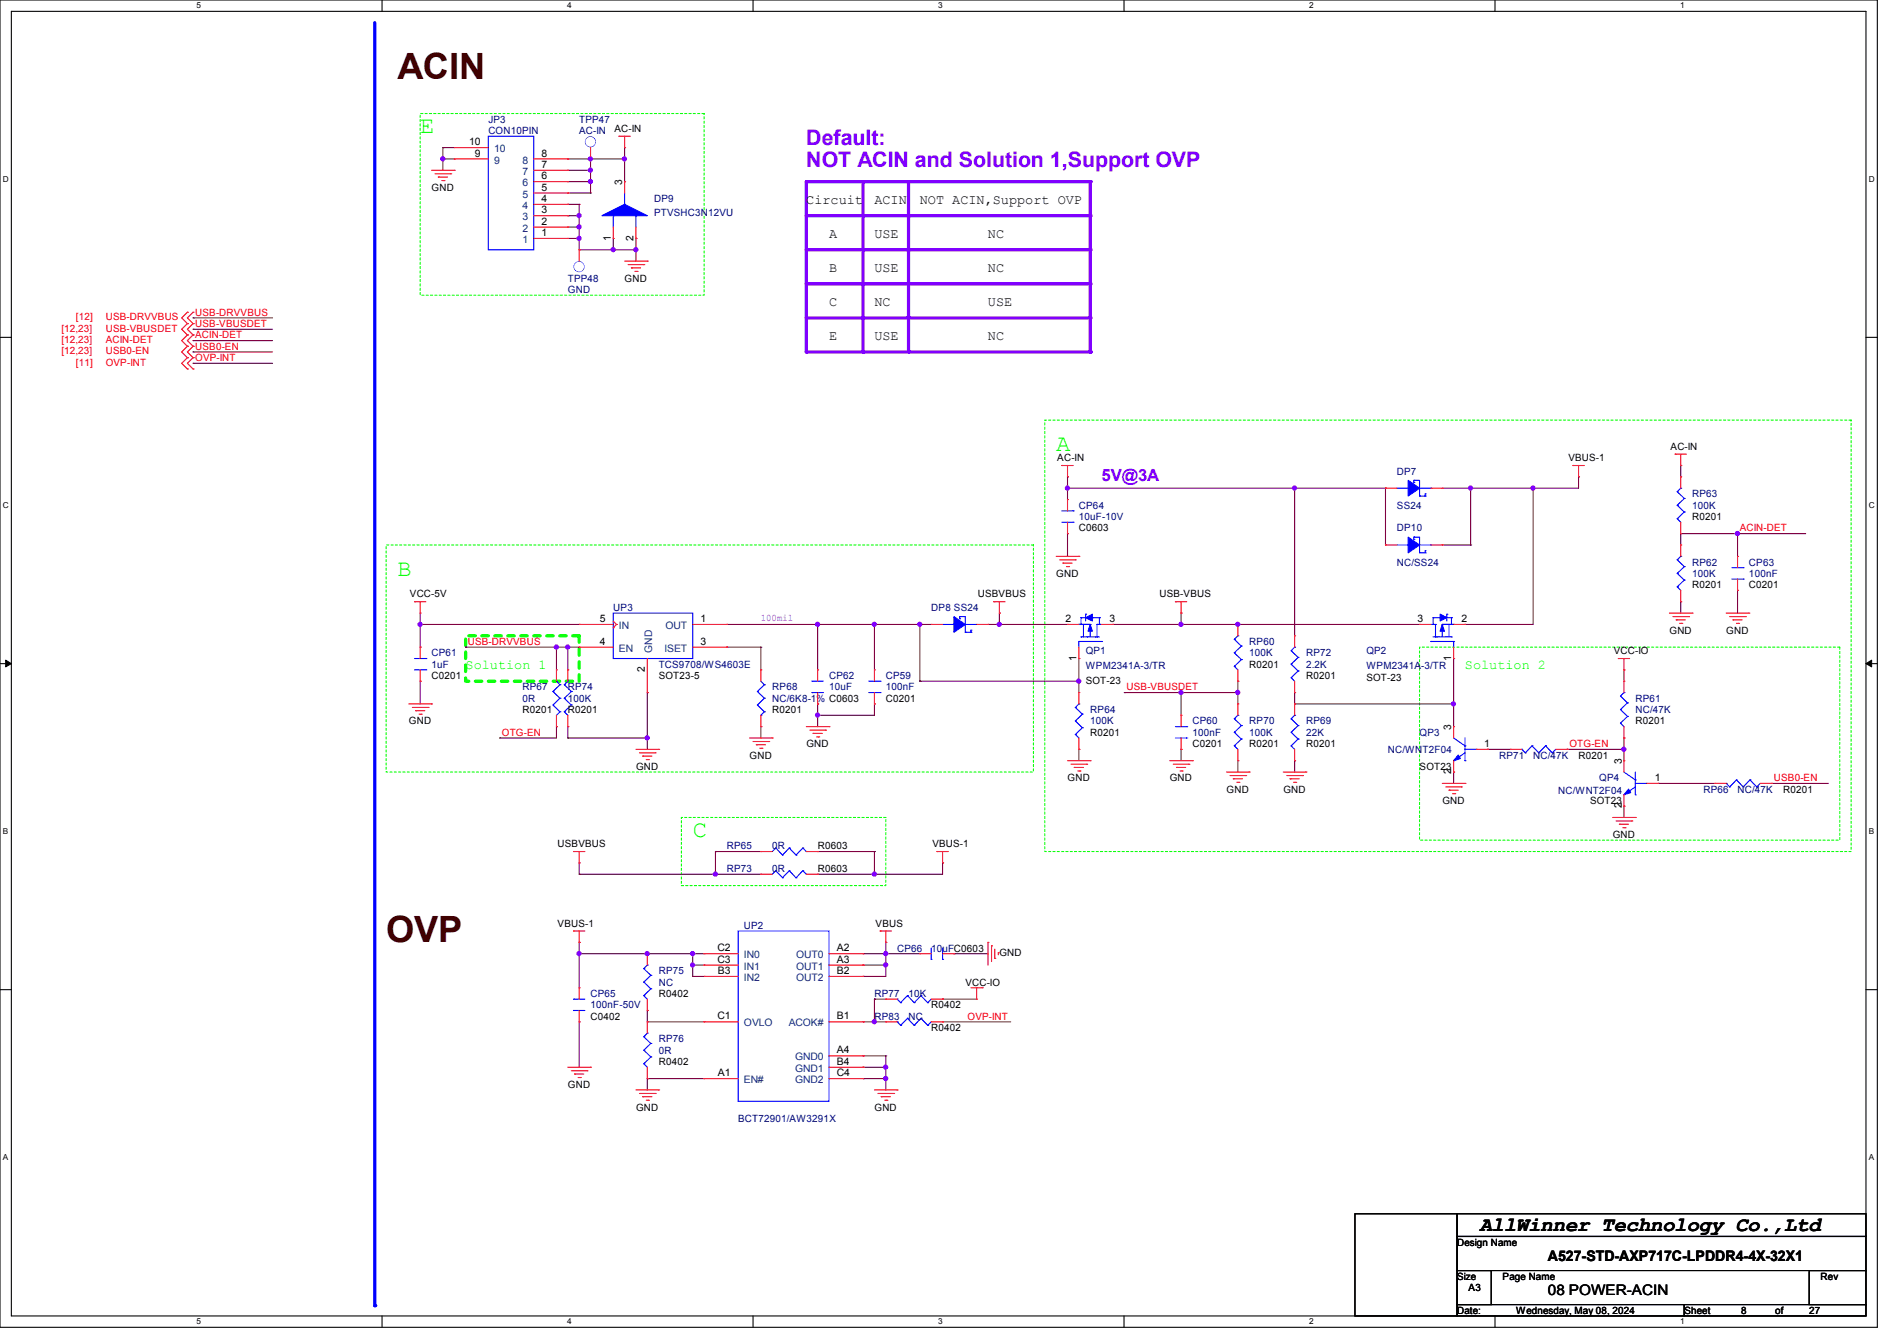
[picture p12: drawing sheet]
<svg xmlns="http://www.w3.org/2000/svg" width="297mm" height="210mm" viewBox="0 0 297 210" stroke-linecap="round" stroke-linejoin="round" font-family="sans-serif">
<path d="M0 0h293.9v207.9h-293.9zM1.8 1.8h290.3v204.3h-290.3z" fill="none" stroke="#000" stroke-width=".17"/>
<g fill="#fff">
<path d="M30.8 .2h.7v1.4h-.7z"/>
<path d="M30.8 206.2h.7v1.4h-.7z"/>
</g>
<path d="M59.8 0v1.8M59.8 206.1v1.8" fill="none" stroke="#000" stroke-width=".17"/>
<g fill="#fff">
<path d="M88.8 .2h.7v1.4h-.7z"/>
<path d="M88.8 206.2h.7v1.4h-.7z"/>
</g>
<path d="M117.9 0v1.8M117.9 206.1v1.8" fill="none" stroke="#000" stroke-width=".17"/>
<g fill="#fff">
<path d="M146.9 .2h.7v1.4h-.7z"/>
<path d="M146.9 206.2h.7v1.4h-.7z"/>
</g>
<path d="M176 0v1.8M176 206.1v1.8" fill="none" stroke="#000" stroke-width=".17"/>
<g fill="#fff">
<path d="M205 .2h.7v1.4h-.7z"/>
<path d="M205 206.2h.7v1.4h-.7z"/>
</g>
<path d="M234.1 0v1.8M234.1 206.1v1.8" fill="none" stroke="#000" stroke-width=".17"/>
<g fill="#fff">
<path d="M263.1 .2h.6v1.4h-.6z"/>
<path d="M263.1 206.2h.6v1.4h-.6z"/>
<path d="M.5 27.3h.9v1.4h-.9z"/>
<path d="M292.6 27.3h.9v1.4h-.9z"/>
<path d="M.5 78.4h.9v1.4h-.9z"/>
<path d="M292.6 78.4h.9v1.4h-.9z"/>
</g>
<path d="M0 52.8h1.8M292.1 52.8h1.8" fill="none" stroke="#000" stroke-width=".17"/>
<g fill="#fff">
<path d="M.5 129.5h.8v1.4h-.8z"/>
<path d="M292.6 129.5h.8v1.4h-.8z"/>
</g>
<path d="M0 103.9h1.8M292.1 103.9h1.8" fill="none" stroke="#000" stroke-width=".17"/>
<path d="M.9 103.4l.9 .5-.9 .5zM292.1 103.9l.9-.5v1z" fill="#000" stroke="#000" stroke-width=".16"/>
<g fill="#fff">
<path d="M.5 180.5h.8v1.4h-.8z"/>
<path d="M292.6 180.5h.8v1.4h-.8z"/>
</g>
<path d="M0 155h1.8M292.1 155h1.8" fill="none" stroke="#000" stroke-width=".17"/>
<path d="M126.2 55.1h44.5" fill="none" stroke="#8000ff" stroke-width=".51"/>
<circle cx="170.7" cy="55.1" r=".25" fill="#8000ff"/>
<path d="M135.1 28.4v26.7" fill="none" stroke="#8000ff" stroke-width=".51"/>
<circle cx="135.1" cy="55.1" r=".25" fill="#8000ff"/>
<path d="M142.2 28.4v26.7" fill="none" stroke="#8000ff" stroke-width=".51"/>
<circle cx="142.2" cy="55.1" r=".25" fill="#8000ff"/>
<path d="M170.7 28.4v26.7" fill="none" stroke="#8000ff" stroke-width=".51"/>
<circle cx="170.7" cy="55.1" r=".25" fill="#8000ff"/>
<path d="M163.6 65.8h126.2v67.5h-126.2zM60.5 85.3h101.3v35.6h-101.3zM222.2 101.3h65.8v30.3h-65.8zM106.7 128h32v10.7h-32z" fill="none" stroke="#0f0" stroke-width=".17" stroke-dasharray=".3 .3"/>
<path d="M72.9 99.6h17.8v7.1h-17.8z" fill="none" stroke="#0f0" stroke-width=".51" stroke-dasharray="1 1"/>
<path d="M126.2 28.4h44.5" fill="none" stroke="#8000ff" stroke-width=".51"/>
<circle cx="170.7" cy="28.4" r=".25" fill="#8000ff"/>
<path d="M126.2 33.8h44.5" fill="none" stroke="#8000ff" stroke-width=".51"/>
<circle cx="170.7" cy="33.8" r=".25" fill="#8000ff"/>
<path d="M126.2 39.1h44.5" fill="none" stroke="#8000ff" stroke-width=".51"/>
<circle cx="170.7" cy="39.1" r=".25" fill="#8000ff"/>
<path d="M126.2 44.4h44.5" fill="none" stroke="#8000ff" stroke-width=".51"/>
<circle cx="170.7" cy="44.4" r=".25" fill="#8000ff"/>
<path d="M126.2 49.8h44.5" fill="none" stroke="#8000ff" stroke-width=".51"/>
<circle cx="170.7" cy="49.8" r=".25" fill="#8000ff"/>
<path d="M126.2 28.4v26.7" fill="none" stroke="#8000ff" stroke-width=".51"/>
<circle cx="126.2" cy="55.1" r=".25" fill="#8000ff"/>
<path d="M58.7 3.6v200.9" fill="none" stroke="#00f" stroke-width=".51"/>
<circle cx="58.7" cy="204.5" r=".25" fill="#00f"/>
<path d="M65.8 17.8h44.4v28.4h-44.4z" fill="none" stroke="#0f0" stroke-width=".17" stroke-dasharray=".3 .3"/>
<g fill="none" stroke="#800040" stroke-width=".17">
<path d="M69.3 24.9h.1M69.3 23.1h.1M69.3 26.7h.1M69.3 23.1v3.6M69.3 23.1h1.8M69.3 24.9h1.8M88.9 24.9h.1M88.9 33.8h.1M88.9 32h.1M88.9 35.6h1.8M88.9 37.3h1.8M88.9 30.2h3.6"/>
<path d="M88.9 26.7h3.6M88.9 24.9h8.9M88.9 28.4h3.6M88.9 33.8h1.8M88.9 32h1.8M90.7 37.3h.1M90.7 35.6h.1M90.7 39.1h.1M90.7 32h.1M90.7 32v7.1M90.7 39.1h8.9M92.5 28.4h.1"/>
<path d="M92.5 30.2h.1M92.5 24.9h.1M92.5 26.7h.1M92.5 24.9v5.3M96 39.1h.1M96 37.3v1.8M97.8 23.1h.1M97.8 28.4h.1M97.8 23.1v5.3M99.6 39.1h.1M99.6 37.3h.1M99.6 37.3v3.6"/>
<path d="M30.2 49.8h.1M30.2 51.6h.1M30.2 53.3h.1M30.2 55.1h.1M30.2 56.9h.1M30.2 49.8h12.5M30.2 51.6h12.5M30.2 53.3h12.5M30.2 55.1h12.5M30.2 56.9h12.5M167.1 74.7h.1M167.1 76.5h.1"/>
<path d="M167.1 76.5h49.8M167.1 74.7v3.5M202.7 76.5h.1M202.7 76.5v23.1M216.9 76.5h.1M216.9 76.5v8.8M230.3 76.5h.1M230.3 76.5v8.8M240 76.5h.1M240 76.5v21.3h-10.6M247.1 74.7h.1M247.1 74.7v1.8h-21.3"/>
<path d="M263.1 72.9h.1M263.1 72.9v1.8M65.8 97.8h.1M65.8 97.8h24.9M65.8 96v5.3M90.7 97.8h.1M113.8 97.8h.1M113.8 97.8h32M128 97.8h.1M128 97.8v7.1M136.9 97.8h.1M136.9 97.8v7.1"/>
<path d="M144 97.8h.1M144 97.8v8.9M154.7 97.8h.1M154.7 97.8h12.4M156.5 97.8h.1M156.5 96h.1M156.5 96v1.8M167.1 83.6h.1M167.1 83.6v3.5M174.2 97.8h.1M174.2 97.8h48M184.9 96h.1"/>
<path d="M184.9 97.8h.1M184.9 96v1.8M193.8 97.8h.1M225.8 85.3h4.5M229.4 97.8h.1M230.3 85.3h.1M263.1 83.6h.1M263.1 94.2h.1M263.1 83.6v1.7M263.1 94.2v1.8M263.1 83.6h19.6M272 83.6h.1"/>
<path d="M272 92.5h.1M272 83.6v3.5M272 92.5v3.5M65.8 106.7h.1M65.8 101.3h.1M65.8 106.7v3.5M72.9 101.3h.1M72.9 101.3h17.8M78.2 115.6h.1M87.1 101.3h.1M87.1 113.8h.1M87.1 101.3v3.6"/>
<path d="M87.1 113.8v1.8h-8.9M88.9 101.3h.1M88.9 113.8h.1M88.9 115.6h.1M88.9 115.6h12.4M88.9 101.3v3.6M88.9 113.8v1.8M101.3 108.5h.1M101.3 115.6h.1M101.3 108.5v8.8M113.8 101.3h.1M113.8 101.3h5.3"/>
<path d="M119.1 101.3h.1M119.1 113.8h.1M119.1 101.3v3.6M119.1 113.8v1.8M128 110.2h.1M128 112h.1M128 110.2v3.6M136.9 110.2h.1M136.9 110.2v1.8h-8.9M144 106.7h.1M144 106.7h24.9M168.9 103.1h.1"/>
<path d="M168.9 106.7h.1M168.9 117.3h.1M168.9 103.1v5.4M168.9 117.3v1.8M176 108.5h.1M176 108.5h17.8M184.9 117.3h.1M184.9 108.5h.1M184.9 108.5v3.5M184.9 117.3v1.8M193.8 119.1h.1M193.8 106.7h.1"/>
<path d="M193.8 108.5h.1M193.8 106.7v3.5M193.8 119.1v1.8M202.7 119.1h.1M202.7 108.5h.1M202.7 110.2h.1M202.7 108.5v1.7M202.7 119.1v1.8M202.7 110.2h24.9M227.6 103.1h.1M227.6 110.2h.1M227.6 103.1v10.7"/>
<path d="M232.9 117.3h.1M232.9 117.3h3.6M245.4 117.3h.1M245.4 117.3h8.9M254.3 115.6h.1M254.3 117.3h.1M254.3 104.9h.1M254.3 104.9v1.8M254.3 115.6v3.5M90.7 135.1h.1M90.7 136.9h.1M90.7 135.1v1.8"/>
<path d="M90.7 136.9h28.4M112 133.3h.1M112 136.9h.1M112 133.3h7.1M112 133.3v3.6M128 136.9h.1M128 133.3h.1M128 133.3h8.9M136.9 133.3h.1M136.9 136.9h.1M136.9 133.3v3.6M147.6 135.1h.1"/>
<path d="M147.6 135.1v1.8h-19.6M227.6 120.9h.1M227.6 120.9v1.8M254.3 126.2h.1M254.3 126.2v1.8M259.6 122.7h.1M259.6 122.7h8.9M277.4 122.7h.1M277.4 122.7h8.9M90.7 149.4h.1M90.7 147.6h.1M90.7 147.6v7.1"/>
<path d="M90.7 149.4h19.5M101.3 149.4h.1M101.3 158.2h.1M101.3 158.2v1.8M108.5 152.9h.1M108.5 151.1h.1M108.5 149.4h.1M108.5 152.9h1.7M108.5 149.4v3.5M108.5 151.1h1.7M135.1 149.4h.1M135.1 152.9h.1"/>
<path d="M135.1 151.1h.1M135.1 149.4h8.9M135.1 151.1h3.6M136.9 156.5h.1M136.9 156.5v3.5M136.9 156.5h1.8M138.7 149.4h.1M138.7 147.6h.1M138.7 151.1h.1M138.7 147.6v5.3h-3.6M147.6 156.5h.1M147.6 156.5h5.3"/>
<path d="M149.4 149.4h.1M149.4 149.4h5.3M90.7 160h.1M90.7 160v7.1M101.3 168.9h.1M101.3 160h.1M101.3 168.9v1.8M101.3 168.9h8.9M101.3 160h8.9M135.1 167.1h.1M135.1 165.4h.1M135.1 168.9h.1"/>
<path d="M135.1 160h.1M135.1 168.9h3.6M135.1 160h3.6M135.1 167.1h3.6M135.1 165.4h3.6M136.9 160h.1M138.7 167.1h.1M138.7 165.4h.1M138.7 168.9h.1M138.7 165.4v5.3M147.6 160h.1M147.6 160h10.6"/>
</g>
<g fill="#f0f" stroke="#f0f" stroke-width=".17">
<circle cx="254.2" cy="117.3" r=".32"/>
<circle cx="272" cy="83.5" r=".32"/>
<circle cx="112" cy="136.9" r=".32"/>
<circle cx="136.9" cy="136.9" r=".32"/>
<circle cx="156.4" cy="97.8" r=".32"/>
<circle cx="87.1" cy="101.3" r=".32"/>
<circle cx="128" cy="112" r=".32"/>
<circle cx="136.9" cy="97.8" r=".32"/>
<circle cx="128" cy="97.8" r=".32"/>
<circle cx="168.9" cy="106.7" r=".32"/>
<circle cx="144" cy="97.8" r=".32"/>
<circle cx="184.9" cy="97.8" r=".32"/>
<circle cx="193.8" cy="108.4" r=".32"/>
<circle cx="184.9" cy="108.4" r=".32"/>
<circle cx="202.7" cy="76.4" r=".32"/>
<circle cx="167.1" cy="76.4" r=".32"/>
<circle cx="193.8" cy="97.8" r=".32"/>
<circle cx="227.6" cy="110.2" r=".32"/>
<circle cx="240" cy="76.4" r=".32"/>
<circle cx="88.9" cy="101.3" r=".32"/>
<circle cx="101.3" cy="115.5" r=".32"/>
<circle cx="101.3" cy="149.3" r=".32"/>
<circle cx="90.7" cy="149.3" r=".32"/>
<circle cx="108.4" cy="151.1" r=".32"/>
<circle cx="108.4" cy="149.3" r=".32"/>
<circle cx="138.7" cy="167.1" r=".32"/>
<circle cx="138.7" cy="149.3" r=".32"/>
<circle cx="138.7" cy="168.9" r=".32"/>
<circle cx="138.7" cy="151.1" r=".32"/>
<circle cx="136.9" cy="160" r=".32"/>
<circle cx="90.7" cy="35.5" r=".32"/>
<circle cx="90.7" cy="37.3" r=".32"/>
<circle cx="92.4" cy="28.4" r=".32"/>
<circle cx="92.4" cy="26.6" r=".32"/>
<circle cx="69.3" cy="24.9" r=".32"/>
<circle cx="92.4" cy="24.9" r=".32"/>
<circle cx="97.8" cy="24.9" r=".32"/>
<circle cx="96" cy="39.1" r=".32"/>
<circle cx="90.7" cy="33.8" r=".32"/>
<circle cx="99.5" cy="39.1" r=".32"/>
<circle cx="230.2" cy="76.4" r=".32"/>
<circle cx="65.8" cy="97.8" r=".32"/>
</g>
<g fill="none" stroke="#f00" stroke-width=".17">
<path d="M67.6 26.7h3.5M68.1 27.2h2.5M68.6 27.7h.1M68.6 27.7h1.5M69.2 28.3h.3M69.5 28.3h.1M70.6 27.2h.1M71.1 26.7h.1M71.1 24.9h.1M71.1 23.1h.1M71.1 24.9h5.4M71.1 23.1h5.4"/>
<path d="M83.6 26.7h5.3M83.6 37.3h5.3M83.6 35.6h5.3M83.6 33.8h5.3M83.6 32h5.3M83.6 30.2h5.3M83.6 28.4h5.3M83.6 24.9h5.3M88.9 37.3h.1M88.9 35.6h.1M88.9 33.8h.1M88.9 32h.1"/>
<path d="M88.9 30.2h.1M88.9 28.4h.1M88.9 26.7h.1M88.9 24.9h.1M90.7 39.1h.1M90.7 39.1v1.8M92.5 24.9h.1M92.5 23.1v1.8M96 37.3h.1M96 35.6v1.7M96.9 21.3h.1M96.9 21.3h1.8"/>
<path d="M97.8 23.1h.1M97.8 28.4h.1M97.8 21.3v1.8M97.8 28.4v1.8M99.6 37.3h.1M99.6 35.6v1.7M29.3 48.9h.1M29.3 50.7h.1M29.3 52.5h.1M29.3 54.2h.1M29.3 56h.1M29.3 57.8h.1"/>
<path d="M29.3 48.9l-.9 .9 .9 .9M29.3 50.7l-.9 .9 .9 .9M29.3 52.5l-.9 .8 .9 .9M29.3 54.2l-.9 .9 .9 .9M29.3 56l-.9 .9 .9 .9M30.2 48.9h.1M30.2 50.7h.1M30.2 52.5h.1M30.2 54.2h.1M30.2 56h.1M30.2 57.8h.1M30.2 48.9l-.9 .9 .9 .9"/>
<path d="M30.2 50.7l-.9 .9 .9 .9M30.2 52.5l-.9 .8 .9 .9M30.2 54.2l-.9 .9 .9 .9M30.2 56l-.9 .9 .9 .9M97.8 40.9h3.5M98.3 41.4h2.5M98.8 42h.1M98.8 42h1.5M99.4 42.5h.3M99.7 42.5h.1M100.8 41.4h.1M101.3 40.9h.1"/>
<path d="M166.2 72.9h.1M166.2 72.9h1.8M167.1 74.7h.1M167.1 78.2h.1M167.1 72.9v1.8M167.1 78.2v1.8M216.9 76.5h.1M216.9 76.5h1.8M224 76.5h1.8M225.8 76.5h.1M246.3 72.9h.1M246.3 72.9h1.7"/>
<path d="M247.1 74.7h.1M247.1 72.9v1.8M262.3 71.1h.1M262.3 71.1h1.7M263.1 72.9h.1M263.1 74.7h.1M263.1 71.1v1.8M263.1 74.7v1.8M64.9 94.2h.1M64.9 94.2h1.8M65.8 96h.1M65.8 94.2v1.8"/>
<path d="M90.7 97.8h.1M90.7 97.8h5.3M96 98.3h.1M96 97.3l.5 .5M96.5 97.8h.1M96.5 97.8l-.5 .5M108.5 97.8h5.3M113.8 97.8h.1M145.8 97.8h.1M145.8 97.8h1.8M152.9 97.8h1.8M154.7 97.8h.1"/>
<path d="M155.6 94.2h.1M155.6 94.2h1.8M156.5 96h.1M156.5 94.2v1.8M165.4 87.1h3.5M165.9 87.7h2.5M166.4 88.2h.1M166.4 88.2h1.5M167 88.7h.3M167.1 83.6h.1M167.1 97.8h.1M167.1 81.8v1.8"/>
<path d="M167.1 97.8h1.8M167.3 88.7h.1M168.4 87.7h.1M168.9 87.1h.1M172.5 97.8h1.7M174.2 97.8h.1M184 94.2h.1M184 94.2h1.8M184.9 96h.1M184.9 94.2v1.8M193.8 97.8h.1M193.8 97.8v1.8"/>
<path d="M202.7 99.6h.1M202.7 99.6v1.7M216.9 85.3h.1M216.9 85.3h1.8M222.2 97.8h.1M222.2 97.8h1.8M224 85.3h1.8M225.8 85.3h.1M227.6 97.8h1.8M229.4 97.8h.1M261.4 96h3.5M261.9 96.6h2.5"/>
<path d="M262.4 97.1h.1M262.4 97.1h1.5M263 97.6h.3M263.1 94.2h.1M263.1 85.3h.1M263.1 83.6h.1M263.1 81.8v1.8M263.1 85.3v1.8M263.1 92.5v1.7M263.3 97.6h.1M264.4 96.6h.1M264.9 96h.1"/>
<path d="M270.3 96h3.5M270.8 96.6h2.5M271.3 97.1h.1M271.3 97.1h1.5M271.9 97.6h.3M272 92.5h.1M272 87.1h.1M272 87.1v1.8M272 90.7v1.8M272.2 97.6h.1M273.3 96.6h.1M273.8 96h.1"/>
<path d="M64 110.2h3.6M64.6 110.8h2.4M65.1 111.3h.1M65.1 111.3h1.4M65.6 111.8h.4M65.8 106.7h.1M65.8 101.3h.1M65.8 101.3v1.8M65.8 104.9v1.8M66 111.8h.1M67 110.8h.1M67.6 110.2h.1"/>
<path d="M87.1 113.8h.1M87.1 104.9h.1M87.1 104.9v1.8M87.1 112v1.8M88.9 113.8h.1M88.9 104.9h.1M88.9 104.9v1.8M88.9 112v1.8M90.7 101.3h.1M90.7 101.3h5.3M99.6 117.3h3.5M100.1 117.9h2.5"/>
<path d="M100.6 118.4h.1M100.6 118.4h1.5M101.2 119h.3M101.3 108.5h.1M101.3 103.1v5.4M101.5 119h.1M102.6 117.9h.1M103.1 117.3h.1M108.5 101.3h5.3M113.8 101.3h.1M117.3 115.6h3.6M117.9 116.1h2.5"/>
<path d="M118.4 116.6h.1M118.4 116.6h1.4M119 117.2h.3M119.1 104.9h.1M119.1 113.8h.1M119.1 104.9v1.8M119.1 112v1.8M119.3 117.2h.1M120.4 116.1h.1M120.9 115.6h.1M126.2 113.8h3.6M126.8 114.3h2.4"/>
<path d="M127.3 114.9h.1M127.3 114.9h1.4M127.8 115.4h.4M128 110.2h.1M128 104.9h.1M128 104.9v1.8M128 108.5v1.7M128.2 115.4h.1M129.2 114.3h.1M129.8 113.8h.1M136.9 110.2h.1M136.9 104.9h.1"/>
<path d="M136.9 104.9v1.8M136.9 108.5v1.7M167.1 119.1h3.6M167.7 119.7h2.4M168.9 117.3h.1M168.9 108.5h.1M168.9 103.1h.1M168.9 101.3v1.8M168.9 108.5v1.7M168.9 115.6v1.7M170.1 119.7h.1M170.7 119.1h.1"/>
<path d="M183.1 119.1h3.6M183.7 119.7h2.4M184.9 117.3h.1M184.9 112h.1M184.9 112v1.8M184.9 115.6v1.7M186.1 119.7h.1M186.7 119.1h.1M193.8 106.7h.1M193.8 119.1h.1M193.8 110.2h.1M193.8 104.9v1.8"/>
<path d="M193.8 110.2v1.8M193.8 117.3v1.8M202.7 108.5h.1M202.7 119.1h.1M202.7 110.2h.1M202.7 106.7v1.8M202.7 110.2v1.8M202.7 117.3v1.8M227.6 103.1h.1M227.6 113.8h.1M227.6 101.3v1.8M227.6 113.8v1.8"/>
<path d="M227.6 119.1v1.8M231.1 117.3h1.8M232.9 117.3h.1M236.5 117.3h.1M236.5 117.3h1.8M243.6 117.3h1.8M245.4 117.3h.1M253.4 103.1h.1M253.4 103.1h1.7M254.3 104.9h.1M254.3 115.6h.1M254.3 106.7h.1"/>
<path d="M254.3 119.1h.1M254.3 103.1v1.8M254.3 106.7v1.8M254.3 113.8v1.8M254.3 119.1v1.8M89.8 133.3h.1M89.8 133.3h1.8M90.7 135.1h.1M90.7 133.3v1.8M119.1 136.9h.1M119.1 133.3h.1M119.1 133.3h1.8"/>
<path d="M119.1 136.9h1.8M126.2 133.3h1.8M126.2 136.9h1.8M128 136.9h.1M128 133.3h.1M146.7 133.3h.1M146.7 133.3h1.8M147.6 135.1h.1M147.6 133.3v1.8M168.2 120.2h.1M168.2 120.2h1.4M168.7 120.7h.4"/>
<path d="M169.1 120.7h.1M184.2 120.2h.1M184.2 120.2h1.4M184.7 120.7h.4M185.1 120.7h.1M192 120.9h3.6M192.6 121.5h2.4M193.1 122h.1M193.1 122h1.4M193.6 122.5h.4M194 122.5h.1M195 121.5h.1"/>
<path d="M195.6 120.9h.1M200.9 120.9h3.6M201.5 121.5h2.4M202 122h.1M202 122h1.4M202.5 122.5h.4M202.9 122.5h.1M203.9 121.5h.1M204.5 120.9h.1M225.8 122.7h3.6M226.4 123.2h2.4M226.9 123.7h.1"/>
<path d="M226.9 123.7h1.4M227.4 124.3h.4M227.6 120.9h.1M227.8 124.3h.1M228.8 123.2h.1M229.4 122.7h.1M252.5 128h3.5M253 128.6h2.5M253.5 129.1h.1M253.5 129.1h1.5M254.1 129.6h.3M254.3 126.2h.1"/>
<path d="M254.3 124.5v1.7M254.4 129.6h.1M255.5 128.6h.1M256 128h.1M257.8 122.7h1.8M259.6 122.7h.1M268.5 122.7h.1M268.5 122.7h1.8M275.6 122.7h1.8M277.4 122.7h.1M89.8 145.8h.1M89.8 145.8h1.8"/>
<path d="M90.7 147.6h.1M90.7 154.7h.1M90.7 145.8v1.8M90.7 154.7v1.8M90.7 158.2v1.8M101.3 158.2h.1M101.3 149.4h.1M101.3 149.4v1.7M101.3 156.5v1.7M110.2 149.4h.1M110.2 151.1h.1M110.2 152.9h.1"/>
<path d="M110.2 149.4h5.4M110.2 151.1h5.4M110.2 152.9h5.4M129.8 149.4h5.3M129.8 151.1h5.3M129.8 152.9h5.3M135.1 149.4h.1M135.1 151.1h.1M135.1 152.9h.1M137.8 145.8h.1M137.8 145.8h1.8M138.7 147.6h.1"/>
<path d="M138.7 156.5h.1M138.7 145.8v1.8M138.7 156.5h1.8M144 149.4h.1M144 149.4h1.8M145.8 156.5h1.8M147.6 156.5h.1M147.6 149.4h1.8M149.4 149.4h.1M152 154.7h1.8M152.9 156.5h.1M152.9 154.7v1.8"/>
<path d="M153.8 154.7h.1M154.7 147.6h.1M154.7 147.6v3.5M155.2 148.1h.1M155.2 148.1v2.5M155.7 150.1h.1M155.7 148.6v1.5M156.3 149.2h.1M156.3 149.2v.3M88.9 167.1h3.6M89.5 167.7h2.4M90 168.2h.1"/>
<path d="M90 168.2h1.4M90.5 168.7h.3M90.7 160h.1M90.8 168.7h.1M91.9 167.7h.1M92.5 167.1h.1M99.6 170.7h3.5M100.1 171.2h2.5M100.6 171.7h.1M100.6 171.7h1.5M101.2 172.3h.3M101.3 168.9h.1"/>
<path d="M101.3 160h.1M101.3 160v1.8M101.3 167.1v1.8M101.5 172.3h.1M102.6 171.2h.1M103.1 170.7h.1M110.2 168.9h.1M110.2 160h.1M110.2 160h5.4M110.2 168.9h5.4M129.8 167.1h5.3M129.8 160h5.3"/>
<path d="M129.8 168.9h5.3M129.8 165.4h5.3M135.1 160h.1M135.1 165.4h.1M135.1 167.1h.1M135.1 168.9h.1M136.9 170.7h3.6M137.5 171.2h2.4M138 171.7h.1M138 171.7h1.4M138.5 172.3h.4M138.7 160h.1"/>
<path d="M138.7 160h1.8M138.9 172.3h.1M139.9 171.2h.1M140.5 170.7h.1M145.8 160h1.8M147.6 160h.1"/>
</g>
<path d="M212.1 190.1h16v16h-16zM228.1 190.1h64v3.5h-64zM228.1 193.6h64v5.4h-64zM228.1 199h5.4v5.3h-5.4zM283.3 199h8.8v5.3h-8.8zM228.1 204.3h35.6v1.8h-35.6zM263.7 204.3h28.4v1.8h-28.4z" fill="none" stroke="#000" stroke-width=".17"/>
<g fill="none" stroke="#00f" stroke-width=".17">
<path d="M76.5 21.3h7.1v17.8h-7.1zM96 33.8h.1M96 33.8v1.8M97.8 32h.1M97.8 30.2v1.8M99.6 33.8h.1M99.6 33.8v1.8M218.7 76.5h1.8M220.5 76.5h.1M221.4 75.2h.1M221.4 75.6h.1M221.4 75.2h.8v2.5"/>
<path d="M221.4 75.2v.4M222.2 77.7h.1M222.2 76.5h1.8M222.2 77.7h.9M223.1 77.7h.1M223.1 77.3h.1M223.1 77.3v.4M224 76.5h.1M262.6 79.1h.1M262.6 77h.1M262.6 79.1l1.1 1.1M262.6 77l1.1 1.1"/>
<path d="M263.1 76.5h.1M263.1 76.5l-.5 .5M263.7 78.1h.1M263.7 78.1l-1.1 1M96 96h12.5v7.1h-12.5zM147.6 97.8h1.8M149.4 97.8h.1M150.2 96.6h.1M150.2 96.9h.1M150.2 96.6h.9v2.4M150.2 96.6v.3M151.1 99h.1"/>
<path d="M151.1 97.8h1.8M151.1 99h.9M152 99h.1M152 98.7h.1M152 98.7v.3M152.9 97.8h.1M166.2 80h1.8M166.2 81.8h1.8M168 80h.1M168 81.8h.1M168.9 97.8h.1M168.9 97.8h1.8"/>
<path d="M169.2 99.7h.1M169.2 96.7h.1M169.2 97.8h.1M169.2 99.7h.8M169.2 96.7h.8M169.2 96.7v1.1M169.6 97.8h.1M169.6 97.8v1.9M170 96.2h.1M170 96.2v1M170.1 99.7h.1M170.1 99.7h1.1"/>
<path d="M170.7 97.8h.1M170.7 98.7h.1M170.7 97.8v.7M170.7 98.7v1M171 96.7h.1M171 96.7h1.1M171.4 99.7h.1M171.4 99.7h.7M171.7 99.7h.1M171.7 97.8h.1M171.7 97.8h.8M171.7 97.8v1.9"/>
<path d="M172.1 97.8h.1M172.1 96.7h.1M172.1 96.7v1.1M193.8 99.6h.1M193.8 99.6l-.5 .5M218.7 85.3h1.8M220.5 85.3h.1M221.4 84.1h.1M221.4 84.5h.1M221.4 84.1h.8v2.5M221.4 84.1v.4M222.2 86.6h.1"/>
<path d="M222.2 85.3h1.8M222.2 86.6h.9M223.1 86.6h.1M223.1 86.2h.1M223.1 86.2v.4M224 85.3h.1M224 97.8h.7M224.4 97.8h.1M224.4 96.7h.1M224.4 99.7h.7M224.4 96.7v1.1M224.4 96.7h1.1"/>
<path d="M224.7 99.7h.1M224.7 97.8h.1M224.7 97.8v1.9M225.1 99.7h.1M225.3 99.7h1.1M225.5 96.7h.1M225.8 97.8h.1M225.8 98.7h.1M225.8 97.8h1.8M225.8 97.8v.7M225.8 98.7v1M226.4 99.7h.1"/>
<path d="M226.5 96.2h.1M226.5 99.7h.7M226.5 96.7h.7M226.5 96.2v1M226.9 97.8h.1M226.9 97.8v1.9M227.2 99.7h.1M227.2 96.7h.1M227.2 97.8h.1M227.2 96.7v1.1M227.6 97.8h.1M262.6 91.9h.1"/>
<path d="M262.6 89.8h.1M262.6 87.7h.1M262.6 81.2h.1M262.6 91.9l.5 .6M262.6 89.8l1.1 1M262.6 87.7l1.1 1M262.6 81.2l.5 .6M263.1 87.1h.1M263.1 87.1l-.5 .6M263.7 90.8h.1M263.7 88.7h.1M263.7 80.2h.1"/>
<path d="M263.7 90.8l-1.1 1.1M263.7 88.7l-1.1 1.1M263.7 80.2l-1.1 1M271.1 90.7h1.8M271.1 88.9h1.8M272.9 90.7h.1M272.9 88.9h.1M64.9 104.9h1.8M64.9 103.1h1.8M66.7 104.9h.1M66.7 103.1h.1M86.6 110.4h.1"/>
<path d="M86.6 108.3h.1M86.6 110.4l1.1 1.1M86.6 108.3l1.1 1M87.1 106.7h.1M87.1 106.7l.6 .5M87.7 111.5h.1M87.7 109.3h.1M87.7 107.2h.1M87.7 111.5l-.6 .5M87.7 109.3l-1.1 1.1M87.7 107.2l-1.1 1.1M88.3 111.5h.1"/>
<path d="M88.3 109.3h.1M88.3 107.2h.1M88.3 111.5l.6 .5M88.3 109.3l1.2 1.1M88.3 107.2l1.2 1.1M88.9 106.7h.1M88.9 106.7l-.6 .5M89.5 110.4h.1M89.5 108.3h.1M89.5 110.4l-1.2 1.1M89.5 108.3l-1.2 1M118.6 108.3h.1"/>
<path d="M118.6 110.4h.1M118.6 108.3l1.1 1M118.6 110.4l1.1 1.1M119.1 112h.1M119.1 106.7l.6 .5M119.7 107.2h.1M119.7 109.3h.1M119.7 111.5h.1M119.7 107.2l-1.1 1.1M119.7 109.3l-1.1 1.1M119.7 111.5l-.6 .5M127.1 108.5h.1"/>
<path d="M127.1 106.7h.1M127.1 108.5h1.8M127.1 106.7h1.8M136 108.5h1.8M136 106.7h1.8M137.8 108.5h.1M137.8 106.7h.1M168.4 115h.1M168.4 112.9h.1M168.4 110.8h.1M168.4 115l.5 .6M168.4 112.9l1.1 1.1"/>
<path d="M168.4 110.8l1.1 1M168.9 110.2h.1M168.9 100.5h.1M168.9 100.5h3.6M168.9 110.2l-.5 .6M168.9 100.5v.8M169.5 114h.1M169.5 111.8h.1M169.5 114l-1.1 1M169.5 111.8l-1.1 1.1M172.5 100.5h.1M184 115.6h1.8"/>
<path d="M184 113.8h1.8M185.8 115.6h.1M185.8 113.8h.1M193.3 104.4h.1M193.3 102.2h.1M193.3 100.1h.1M193.3 116.8h.1M193.3 114.7h.1M193.3 112.6h.1M193.3 104.4l.5 .5M193.3 102.2l1.1 1.1M193.3 100.1l1.1 1.1"/>
<path d="M193.3 116.8l.5 .5M193.3 114.7l1.1 1M193.3 112.6l1.1 1M193.8 112h.1M193.8 112l-.5 .6M194.4 103.3h.1M194.4 101.2h.1M194.4 115.7h.1M194.4 113.6h.1M194.4 103.3l-1.1 1.1M194.4 101.2l-1.1 1M194.4 113.6l-1.1 1.1"/>
<path d="M194.4 115.7l-1.1 1.1M202.1 106.1h.1M202.1 104h.1M202.1 101.9h.1M202.1 116.8h.1M202.1 114.7h.1M202.1 112.6h.1M202.1 106.1l.6 .6M202.1 104l1.1 1.1M202.1 101.9l1.1 1.1M202.1 116.8l.6 .5M202.1 114.7l1.1 1"/>
<path d="M202.1 112.6l1.1 1M202.7 101.3h.1M202.7 112h.1M202.7 101.3l-.6 .6M202.7 112l-.6 .6M203.2 105.1h.1M203.2 103h.1M203.2 115.7h.1M203.2 113.6h.1M203.2 105.1l-1.1 1M203.2 103l-1.1 1M203.2 115.7l-1.1 1.1"/>
<path d="M203.2 113.6l-1.1 1.1M224 100.5h.1M224 100.5h3.6M227.6 100.5h.1M227.6 119.1h.1M227.6 100.5v.8M227.6 115.6l1.8 1.2M229.4 116.8h.1M229.4 119.1h.1M229.4 117.9l-1.8 1.2M229.4 115.6v3.5M229.4 117.3h1.7"/>
<path d="M231.1 117.3h.1M238.3 117.3h.1M238.3 117.3l.5 .6M238.8 117.9h.1M239.9 116.8h.1M239.9 116.8l1 1.1M239.9 116.8l-1.1 1.1M240.9 117.9h.1M242 116.8h.1M242 116.8l1 1.1M242 116.8l-1.1 1.1M243 117.9h.1"/>
<path d="M243.6 117.3l-.6 .6M253.7 113.2h.1M253.7 111.1h.1M253.7 109h.1M253.7 113.2l.6 .6M253.7 111.1l1.1 1.1M253.7 109l1.1 1.1M254.3 108.5h.1M254.3 108.5l-.6 .5M254.8 112.2h.1M254.8 110.1h.1M254.8 112.2l-1.1 1"/>
<path d="M254.8 110.1l-1.1 1M121.5 136.4h.1M121.5 132.8h.1M121.5 136.4l-.6 .5M121.5 136.4l1 1.1M121.5 132.8l-.6 .5M121.5 132.8l1 1.1M122.5 137.5h.1M122.5 133.9h.1M123.6 136.4h.1M123.6 132.8h.1M123.6 136.4l-1.1 1.1"/>
<path d="M123.6 136.4l1 1.1M123.6 132.8l-1.1 1.1M123.6 132.8l1 1.1M124.6 137.5h.1M124.6 133.9h.1M125.7 136.4h.1M125.7 132.8h.1M125.7 136.4l-1.1 1.1M125.7 136.4l.5 .5M125.7 132.8l-1.1 1.1M125.7 132.8l.5 .5M126.2 136.9h.1"/>
<path d="M126.2 133.3h.1M254.3 124.5h.1M254.3 120.9l1.7 1.2M256 122.1h.1M256 124.5h.1M256 123.2l-1.7 1.3M256 120.9v3.6M256 122.7h1.8M257.8 122.7h.1M270.3 122.7h.1M270.3 122.7l.5 .5M270.8 123.2h.1"/>
<path d="M271.9 122.1h.1M271.9 122.1l1 1.1M271.9 122.1l-1.1 1.1M272.9 123.2h.1M274 122.1h.1M274 122.1l1 1.1M274 122.1l-1.1 1.1M275 123.2h.1M275.6 122.7l-.6 .5M89.8 156.5h.1M89.8 158.2h.1M89.8 156.5h1.8"/>
<path d="M89.8 158.2h1.8M100.8 155.9h.1M100.8 153.8h.1M100.8 151.7h.1M100.8 155.9l.5 .6M100.8 153.8l1.1 1.1M100.8 151.7l1.1 1M101.3 151.1h.1M101.3 151.1l-.5 .6M101.9 154.9h.1M101.9 152.7h.1M101.9 154.9l-1.1 1"/>
<path d="M101.9 152.7l-1.1 1.1M115.6 145.8h14.2v26.7h-14.2zM140.5 156.5h.1M140.5 156.5l.5 .5M141 157h.1M142.1 159.5h.1M142.1 155.9h.1M142.1 159.5l1 1.1M142.1 159.5l-1.1 1.1M142.1 155.9l1 1.1M142.1 155.9l-1.1 1.1M143.1 157h.1"/>
<path d="M144.2 159.5h.1M144.2 155.9h.1M144.2 159.5l1 1.1M144.2 159.5l-1.1 1.1M144.2 155.9l1 1.1M144.2 155.9l-1.1 1.1M145.2 157h.1M145.8 150.2h.1M145.8 148.5v1.7M145.8 156.5l-.6 .5M147.6 150.2h.1M147.6 148.5v1.7"/>
<path d="M100.8 166.6h.1M100.8 164.5h.1M100.8 162.3h.1M100.8 166.6l.5 .5M100.8 164.5l1.1 1M100.8 162.3l1.1 1.1M101.3 161.8h.1M101.3 161.8l-.5 .5M101.9 165.5h.1M101.9 163.4h.1M101.9 165.5l-1.1 1.1M101.9 163.4l-1.1 1.1"/>
<path d="M140.5 160h.1M140.5 160l.5 .6M141 160.6h.1M143.1 160.6h.1M145.2 160.6h.1M145.8 160l-.6 .6"/>
<circle cx="92.4" cy="22.2" r=".87"/>
<circle cx="90.7" cy="41.8" r=".87"/>
</g>
<g fill="#00f" stroke="#00f" stroke-width=".17">
<path d="M94.2 33.8l3.6-1.8 3.5 1.8z"/>
<path d="M225.8 97.8l.3 1h-.6z"/>
<path d="M225.5 96.2l1 .5-1 .5z"/>
<path d="M255 123.6l.3 .5-1 .4z"/>
<path d="M228.3 118.2l.3 .6-1 .3z"/>
<path d="M170.7 97.8l.3 1h-.7z"/>
<path d="M170 96.7l1-.5v1z"/>
<path d="M220.5 84.1l1.7 1.2-1.7 1.3z" fill-rule="evenodd"/>
<path d="M220.5 75.2l1.7 1.3-1.7 1.2z" fill-rule="evenodd"/>
<path d="M149.4 96.6l1.7 1.2-1.7 1.2z" fill-rule="evenodd"/>
</g>
<g font-size="5.7" fill="#400000">
<text x="62.2" y="12.4">ACIN</text>
<text x="60.4" y="147.5">OVP</text>
</g>
<g font-size="3.7" fill="#0f0">
<text x="65.8" y="20.8">E</text>
<text x="165.3" y="70.6">A</text>
<text x="62.2" y="90.1">B</text>
<text x="108.5" y="131">C</text>
</g>
<g font-size="3.3" fill="#8000ff">
<text x="126.2" y="22.7">Default:</text>
<text x="126.2" y="26.2">NOT ACIN and Solution 1,Support OVP</text>
</g>
<text font-size="3.2" x="231.7" y="192.7">AllWinner Technology Co.,Ltd</text>
<text font-size="2.6" fill="#8000ff" x="172.5" y="75.3">5V@3A</text>
<g font-size="2.3">
<text x="242.3" y="197.5">A527-STD-AXP717C-LPDDR4-4X-32X1</text>
<text x="242.3" y="202.8">08 POWER-ACIN</text>
</g>
<g font-size="2.1">
<text x="126.2" y="31.9">Circuit</text>
<text x="136.9" y="31.9">ACIN</text>
<text x="144" y="31.9">NOT ACIN,Support OVP</text>
<text x="129.8" y="37.2">A</text>
<text x="136.9" y="37.2">USE</text>
<text x="154.7" y="37.2">NC</text>
<text x="129.8" y="42.5">B</text>
<text x="129.8" y="47.9">C</text>
<text x="136.9" y="47.9">NC</text>
<text x="136.9" y="42.5">USE</text>
<text x="154.7" y="47.9">USE</text>
<text x="154.7" y="42.5">NC</text>
<text x="129.8" y="53.2">E</text>
<text x="136.9" y="53.2">USE</text>
<text x="154.7" y="53.2">NC</text>
</g>
<g font-size="2.1" fill="#0f0">
<text x="72.9" y="104.8">Solution 1</text>
<text x="229.4" y="104.8">Solution 2</text>
</g>
<g font-size="1.6">
<text x="73.5" y="22.7">10</text>
<text x="96.2" y="20.7">AC-IN</text>
<text x="67.6" y="29.9">GND</text>
<text x="74.3" y="24.5">9</text>
<text x="84.8" y="29.8">5</text>
<text x="84.8" y="28.1">6</text>
<text x="84.8" y="26.3">7</text>
<text x="84.8" y="24.5">8</text>
<text x="97.4" y="29" transform="rotate(-90 97.4 29)">3</text>
<text x="84.8" y="35.2">2</text>
<text x="84.8" y="33.4">3</text>
<text x="84.8" y="31.6">4</text>
<text x="84.8" y="37">1</text>
<text x="95.6" y="37.7" transform="rotate(-90 95.6 37.7)">1</text>
<text x="99.2" y="37.7" transform="rotate(-90 99.2 37.7)">2</text>
<text x="97.8" y="44.1">GND</text>
<text x="261.6" y="70.4">AC-IN</text>
<text x="165.5" y="72.2">AC-IN</text>
<text x="245.5" y="72.2">VBUS-1</text>
<text x="168.9" y="83.2">C0603</text>
<text x="264.9" y="81.4">R0201</text>
<text x="64.2" y="93.6">VCC-5V</text>
<text x="153.1" y="93.6">USBVBUS</text>
<text x="165.4" y="90.3">GND</text>
<text x="181.5" y="93.6">USB-VBUS</text>
<text x="264.9" y="92.1">R0201</text>
<text x="273.8" y="92.1">C0201</text>
<text x="93.9" y="101">4</text>
<text x="93.9" y="97.4">5</text>
<text x="109.7" y="101">3</text>
<text x="109.7" y="97.4">1</text>
<text x="166.8" y="97.4">2</text>
<text x="173.7" y="97.4">3</text>
<text x="221.9" y="97.4">3</text>
<text x="228.8" y="97.4">2</text>
<text x="261.4" y="99.2">GND</text>
<text x="270.3" y="99.2">GND</text>
<text x="67.6" y="106.3">C0201</text>
<text x="101" y="105.2" transform="rotate(-90 101 105.2)">2</text>
<text x="103.1" y="106.3">SOT23-5</text>
<text x="168.5" y="103.5" transform="rotate(-90 168.5 103.5)">1</text>
<text x="170" y="107.1">SOT-23</text>
<text x="195.6" y="104.6">R0201</text>
<text x="204.5" y="106.3">R0201</text>
<text x="213.9" y="106.7">SOT-23</text>
<text x="227.2" y="103.5" transform="rotate(-90 227.2 103.5)">1</text>
<text x="252.7" y="102.4">VCC-IO</text>
<text x="64" y="113.5">GND</text>
<text x="81.8" y="111.7">R0201</text>
<text x="88.9" y="111.7">R0201</text>
<text x="120.9" y="111.7">R0201</text>
<text x="138.7" y="109.9">C0201</text>
<text x="256" y="113.5">R0201</text>
<text x="117.4" y="118.8">GND</text>
<text x="126.2" y="117">GND</text>
<text x="170.7" y="115.2">R0201</text>
<text x="186.7" y="117">C0201</text>
<text x="195.6" y="117">R0201</text>
<text x="204.5" y="117">R0201</text>
<text x="227.2" y="114.3" transform="rotate(-90 227.2 114.3)">3</text>
<text x="232.4" y="117">1</text>
<text x="247.2" y="118.8">R0201</text>
<text x="253.9" y="119.7" transform="rotate(-90 253.9 119.7)">3</text>
<text x="99.6" y="120.6">GND</text>
<text x="167.1" y="122.3">GND</text>
<text x="183.1" y="122.3">GND</text>
<text x="192" y="124.1">GND</text>
<text x="200.9" y="124.1">GND</text>
<text x="222.3" y="120.6">SOT23</text>
<text x="225.8" y="125.9">GND</text>
<text x="227.2" y="121.2" transform="rotate(-90 227.2 121.2)">2</text>
<text x="248.9" y="125.9">SOT23</text>
<text x="259.1" y="122.3">1</text>
<text x="279.2" y="124.1">R0201</text>
<text x="252.5" y="131.2">GND</text>
<text x="253.9" y="126.6" transform="rotate(-90 253.9 126.6)">2</text>
<text x="87.3" y="132.7">USBVBUS</text>
<text x="128" y="136.6">R0603</text>
<text x="128" y="133">R0603</text>
<text x="146" y="132.7">VBUS-1</text>
<text x="87.3" y="145.1">VBUS-1</text>
<text x="112.3" y="149">C2</text>
<text x="131" y="149">A2</text>
<text x="137.1" y="145.1">VBUS</text>
<text x="156.5" y="149.7">GND</text>
<text x="112.3" y="150.7">C3</text>
<text x="112.4" y="152.5">B3</text>
<text x="131" y="150.7">A3</text>
<text x="131" y="152.5">B2</text>
<text x="151.1" y="154.3">VCC-IO</text>
<text x="92.5" y="159.7">C0402</text>
<text x="103.1" y="156.1">R0402</text>
<text x="112.3" y="159.6">C1</text>
<text x="131" y="159.6">B1</text>
<text x="145.8" y="161.5">R0402</text>
<text x="145.8" y="157.9">R0402</text>
<text x="103.1" y="166.8">R0402</text>
<text x="131" y="165">A4</text>
<text x="131" y="166.8">B4</text>
<text x="88.9" y="170.3">GND</text>
<text x="99.6" y="173.9">GND</text>
<text x="112.4" y="168.5">A1</text>
<text x="131" y="168.5">C4</text>
<text x="136.9" y="173.9">GND</text>
<text x="228.1" y="195.1">Design Name</text>
<text x="228.1" y="200.4">Size</text>
<text x="229.9" y="202.2">A3</text>
<text x="235.3" y="200.4">Page Name</text>
<text x="285" y="200.4">Rev</text>
<text x="228.1" y="205.7">Date:</text>
<text x="237.4" y="205.7">Wednesday, May 08, 2024</text>
<text x="263.7" y="205.7">Sheet</text>
<text x="272.6" y="205.7">8</text>
<text x="277.9" y="205.7">of</text>
<text x="283.3" y="205.7">27</text>
</g>
<g font-size="1.6" fill="#000080">
<text x="76.5" y="19.2">JP3</text>
<text x="76.5" y="21">CON10PIN</text>
<text x="90.7" y="19.2">TPP47</text>
<text x="90.7" y="21">AC-IN</text>
<text x="102.4" y="31.7">DP9</text>
<text x="102.4" y="33.8">PTVSHC3N12VU</text>
<text x="88.9" y="44.1">TPP48</text>
<text x="88.9" y="45.9">GND</text>
<text x="218.7" y="74.3">DP7</text>
<text x="264.9" y="77.9">RP63</text>
<text x="168.9" y="79.7">CP64</text>
<text x="168.9" y="81.4">10uF-10V</text>
<text x="218.7" y="83.2">DP10</text>
<text x="218.7" y="79.7">SS24</text>
<text x="264.9" y="79.7">100K</text>
<text x="218.7" y="88.6">NC/SS24</text>
<text x="264.9" y="88.6">RP62</text>
<text x="273.8" y="88.6">CP63</text>
<text x="96" y="95.7">UP3</text>
<text x="145.8" y="95.7">DP8 SS24</text>
<text x="264.9" y="90.3">100K</text>
<text x="273.8" y="90.3">100nF</text>
<text x="195.6" y="101">RP60</text>
<text x="67.6" y="102.8">CP61</text>
<text x="67.6" y="104.6">1uF</text>
<text x="103.1" y="104.6">TCS9708/WS4603E</text>
<text x="129.8" y="106.3">CP62</text>
<text x="138.7" y="106.3">CP59</text>
<text x="170" y="102.4">QP1</text>
<text x="170" y="104.7">WPM2341A-3/TR</text>
<text x="195.6" y="102.8">100K</text>
<text x="204.5" y="102.8">RP72</text>
<text x="204.5" y="104.6">2.2K</text>
<text x="213.9" y="102.4">QP2</text>
<text x="213.9" y="104.7">WPM2341A-3/TR</text>
<text x="81.8" y="108.1">RP67</text>
<text x="81.8" y="109.9">0R</text>
<text x="88.9" y="108.1">RP74</text>
<text x="88.9" y="109.9">100K</text>
<text x="120.9" y="108.1">RP68</text>
<text x="120.9" y="109.9">NC/6K8-1% C0603</text>
<text x="129.8" y="108.1">10uF</text>
<text x="138.7" y="108.1">100nF</text>
<text x="170.7" y="111.7">RP64</text>
<text x="170.7" y="113.5">100K</text>
<text x="186.7" y="113.5">CP60</text>
<text x="195.6" y="113.5">RP70</text>
<text x="204.5" y="113.5">RP69</text>
<text x="256" y="109.9">RP61</text>
<text x="256" y="111.7">NC/47K</text>
<text x="186.7" y="115.2">100nF</text>
<text x="195.6" y="115.2">100K</text>
<text x="204.5" y="115.2">22K</text>
<text x="217.3" y="117.9">NC/WNT2F04</text>
<text x="222.3" y="115.2">QP3</text>
<text x="234.7" y="118.8">RP71</text>
<text x="240" y="118.8">NC/47K</text>
<text x="243.9" y="124.3">NC/WNT2F04</text>
<text x="250.4" y="122.3">QP4</text>
<text x="266.7" y="124.1">RP66</text>
<text x="272.1" y="124.1">NC/47K</text>
<text x="113.8" y="136.6">RP73</text>
<text x="113.8" y="133">RP65</text>
<text x="120.9" y="136.6">0R</text>
<text x="120.9" y="133">0R</text>
<text x="116.5" y="145.5">UP2</text>
<text x="140.5" y="149">CP66</text>
<text x="145.8" y="149">10uFC0603</text>
<text x="103.1" y="152.6">RP75</text>
<text x="103.1" y="154.3">NC</text>
<text x="92.5" y="156.1">CP65</text>
<text x="92.5" y="157.9">100nF-50V</text>
<text x="136.9" y="159.7">RP83</text>
<text x="136.9" y="156.1">RP77</text>
<text x="142.2" y="159.7">NC</text>
<text x="142.2" y="156.1">10K</text>
<text x="103.1" y="163.2">RP76</text>
<text x="103.1" y="165">0R</text>
<text x="115.6" y="175.7">BCT72901/AW3291X</text>
</g>
<g font-size="1.6" fill="#004080">
<text x="77.3" y="23.8">10</text>
<text x="77.3" y="25.6">9</text>
<text x="81.8" y="29.2">6</text>
<text x="81.8" y="27.4">7</text>
<text x="81.8" y="25.6">8</text>
<text x="81.8" y="34.5">3</text>
<text x="81.8" y="32.7">4</text>
<text x="81.8" y="30.9">5</text>
<text x="81.8" y="38.1">1</text>
<text x="81.8" y="36.3">2</text>
<text x="96.9" y="98.5">IN</text>
<text x="104.2" y="98.5">OUT</text>
<text x="96.9" y="102.1">EN</text>
<text x="102.1" y="102.2" transform="rotate(-90 102.1 102.2)">GND</text>
<text x="104" y="102.1">ISET</text>
<text x="116.5" y="150.1">IN0</text>
<text x="116.5" y="151.8">IN1</text>
<text x="116.5" y="153.6">IN2</text>
<text x="124.6" y="150.1">OUT0</text>
<text x="124.6" y="151.8">OUT1</text>
<text x="124.6" y="153.6">OUT2</text>
<text x="116.5" y="160.7">OVLO</text>
<text x="123.5" y="160.7">ACOK#</text>
<text x="124.5" y="166.1">GND0</text>
<text x="124.5" y="167.9">GND1</text>
<text x="116.5" y="169.6">EN#</text>
<text x="124.5" y="169.6">GND2</text>
</g>
<g font-size="1.6" fill="#f00">
<text x="9.6" y="51.9">[12,23]</text>
<text x="9.6" y="53.7">[12,23]</text>
<text x="11.9" y="50.2">[12]</text>
<text x="16.6" y="50.2">USB-DRVVBUS</text>
<text x="16.6" y="51.9">USB-VBUSDET</text>
<text x="16.6" y="53.7">ACIN-DET</text>
<text x="30.6" y="49.4">USB-DRVVBUS</text>
<text x="30.6" y="51.2">USB-VBUSDET</text>
<text x="30.6" y="53">ACIN-DET</text>
<text x="9.6" y="55.5">[12,23]</text>
<text x="11.9" y="57.3">[11]</text>
<text x="16.6" y="55.5">USB0-EN</text>
<text x="16.6" y="57.3">OVP-INT</text>
<text x="30.6" y="54.8">USB0-EN</text>
<text x="30.6" y="56.6">OVP-INT</text>
<text x="272.4" y="83.2">ACIN-DET</text>
<text x="73.2" y="101">USB-DRVVBUS</text>
<text x="176.4" y="108.1">USB-VBUSDET</text>
<text x="78.6" y="115.2">OTG-EN</text>
<text x="245.7" y="117">OTG-EN</text>
<text x="277.7" y="122.3">USB0-EN</text>
<text x="151.5" y="159.7">OVP-INT</text>
</g>
<text font-size="1.6" fill="#8000ff" x="119.1" y="97.2">100mil</text>
<g font-size="1.3">
<text x="30.8" y="1.3">5</text>
<text x="88.8" y="1.3">4</text>
<text x="146.9" y="1.3">3</text>
<text x="205" y="1.3">2</text>
<text x="263.1" y="1.3">1</text>
<text x=".5" y="28.4">D</text>
<text x="292.6" y="28.4">D</text>
<text x=".5" y="79.5">C</text>
<text x="292.6" y="79.5">C</text>
<text x=".5" y="130.6">B</text>
<text x="292.6" y="130.6">B</text>
<text x=".5" y="181.7">A</text>
<text x="292.6" y="181.7">A</text>
<text x="30.8" y="207.4">5</text>
<text x="88.8" y="207.4">4</text>
<text x="146.9" y="207.4">3</text>
<text x="205" y="207.4">2</text>
<text x="263.1" y="207.4">1</text>
</g>
</svg>
